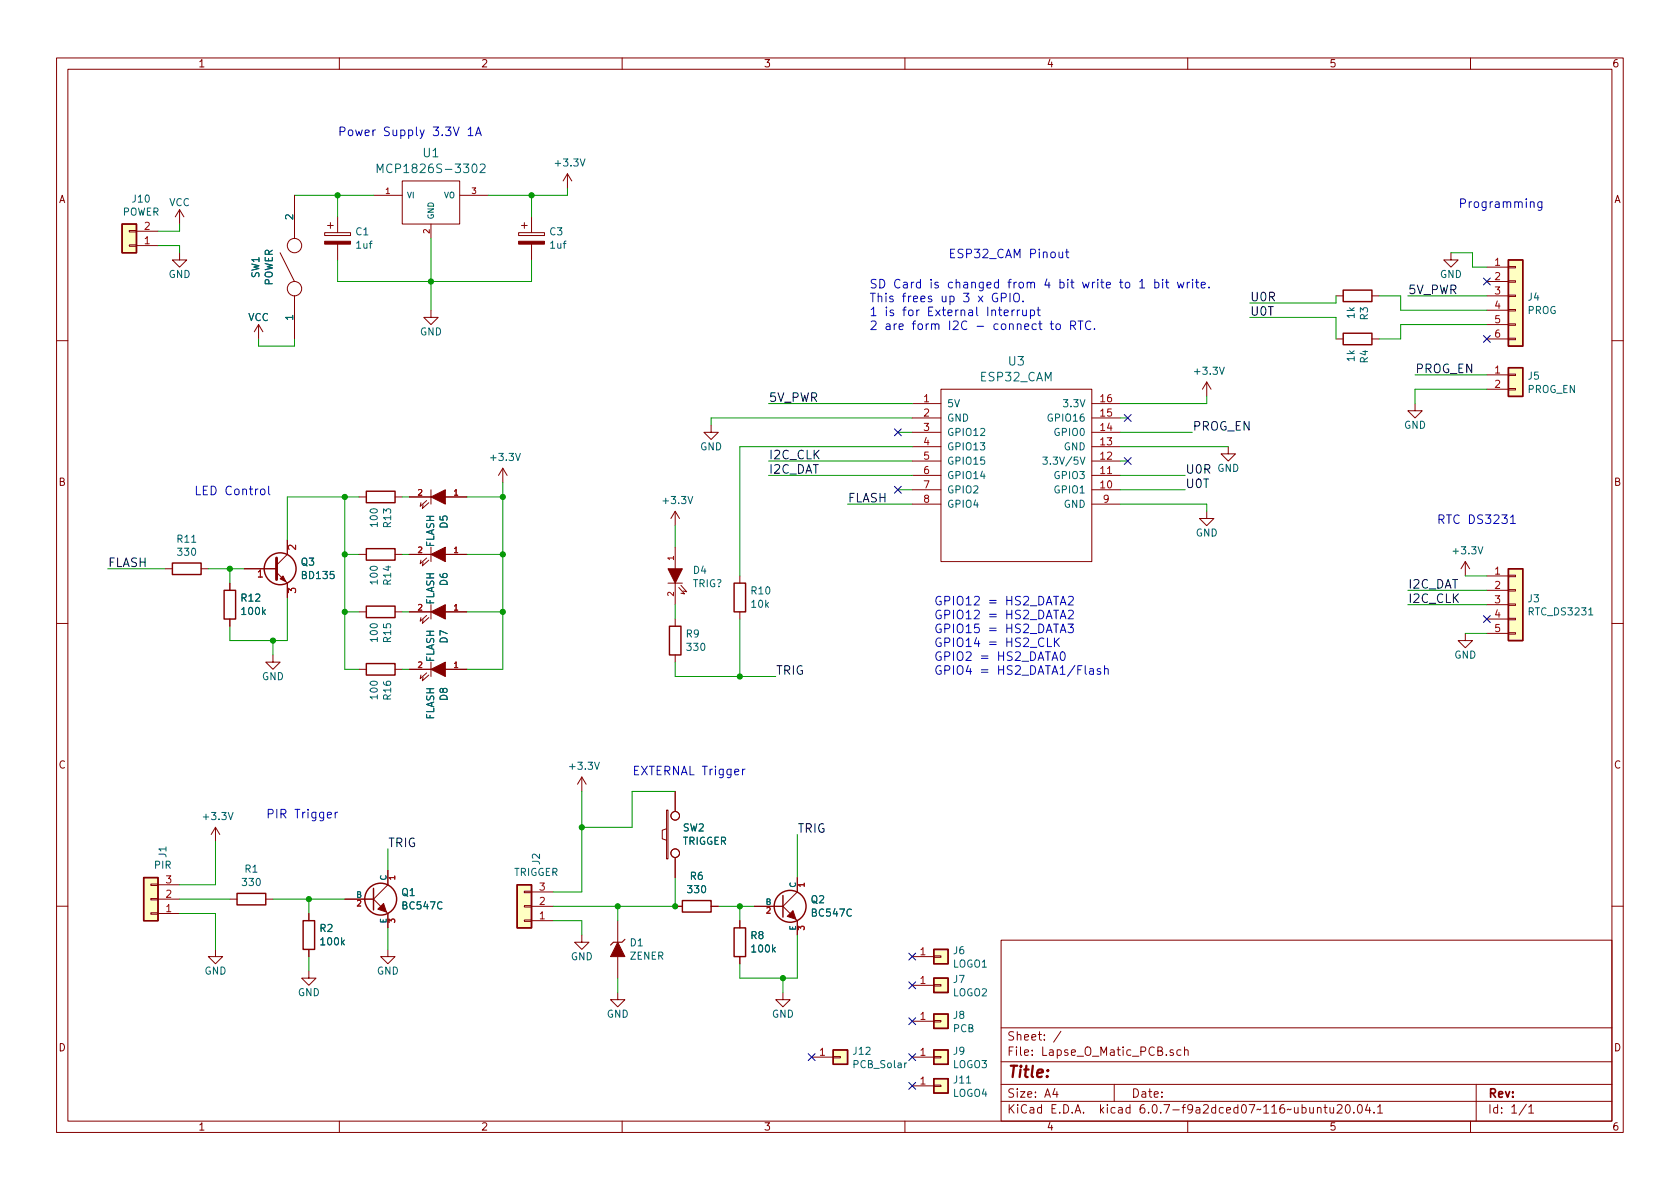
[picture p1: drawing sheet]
<svg xmlns="http://www.w3.org/2000/svg" width="297mm" height="210mm" viewBox="0 0 297 210" stroke-linecap="round" stroke-linejoin="round" font-family="sans-serif">
<g fill="none" stroke="#840000" stroke-width=".18">
<path d="M10 10.2h277v190.1h-277zM12 12.2h273v186.1h-273zM60 10.2v2M110 10.2v2M160 10.2v2M210 10.2v2M260 10.2v2M31.7 37.1l-.7 1.2M31.7 37.1v2.5M31.7 37.1l.8 1.2M52.1 34.5v7.7M57.9 39.9h1"/>
<path d="M58.4 39.4v1M59.7 38.3v2.8M66 34.5h5.1M71.1 32h10.2v7.6h-10.2zM76.2 39.6v2.6M81.3 34.5h5.1M92.2 39.9h1M92.7 39.4v1M94 38.3v2.8M100.3 30.7l-.7 1.3M100.3 30.7v2.6M100.3 30.7l.8 1.3"/>
<path d="M22.9 40.8h1.2v.2h-1.2zM22.9 43.3h1.2v.3h-1.2zM24.1 43.4h3.8M24.1 40.9h3.8M31.7 44.7v1.3h1.3l-1.3 1.2-1.2-1.2h1.2M45.7 57.4l-.7 1.3M45.7 57.4v2.5M45.7 57.4l.8 1.3M49.5 44.7l2.6 5.1M52.1 52.3v7.6M57.4 41.1h4.6v.6h-4.6zM59.7 43.2v2.8"/>
<path d="M76.2 54.9v1.2h1.3l-1.3 1.3-1.3-1.3h1.3M91.7 41.1h4.6v.6h-4.6zM94 43.2v2.8M236.2 52.3h1.3M236.2 59.9h1.3M242.6 52.3h1.2M242.6 59.9h1.2M256.5 44.7v1.3h1.3l-1.3 1.2-1.2-1.2h1.2M262.9 52.3h3.8M262.9 59.9h3.8M262.9 47.2h3.8M262.9 49.8h3.8"/>
<path d="M262.9 54.9h3.8M262.9 57.4h3.8M266.7 59.8h1.3v.3h-1.3zM266.7 57.3h1.3v.2h-1.3zM266.7 54.7h1.3v.3h-1.3zM266.7 52.2h1.3v.2h-1.3zM266.7 49.7h1.3v.2h-1.3zM266.7 47.1h1.3v.3h-1.3zM10 60.2h2M125.7 75.2v1.2h1.3l-1.3 1.3-1.2-1.3h1.2M161.3 71.4h5.1M161.3 79h5.1"/>
<path d="M161.3 76.4h5.1M161.3 73.9h5.1M166.4 68.8h26.6v30.5h-26.6zM193 71.4h5.1M193 79h5.1M193 76.4h5.1M193 73.9h5.1M213.4 67.6l-.8 1.2M213.4 67.6v2.5M213.4 67.6l.7 1.2M217.2 79v1.3h1.2l-1.2 1.2-1.3-1.2h1.3M250.2 71.4v1.2h1.3l-1.3 1.3-1.3-1.3h1.3"/>
<path d="M262.9 66.3h3.8M262.9 68.8h3.8M266.7 68.7h1.3v.3h-1.3zM266.7 66.2h1.3v.2h-1.3zM285 60.2h2M50.8 95.5v2.5l-1.9 1.9M63.5 98h1.3M63.5 87.9h1.3M69.8 98h1.3M69.8 87.9h1.3M72.4 98h3.8M72.4 87.9h3.8"/>
<path d="M75.4 88.5l-1.1 1 .1-.6M75.4 98.7l-1.1 1 .1-.6M75.8 88.9l-1.1 1 .1-.6M75.8 99.1l-1.1 1 .1-.7M76.2 86.6v2.5M76.2 96.8v2.5M78.7 98h3.8M78.7 87.9h3.8M88.9 82.8l-.8 1.3M88.9 82.8v2.5M88.9 82.8l.8 1.3M119.4 90.4v2.6"/>
<path d="M119.4 96.8v3.8M119.4 90.4l-.8 1.3M119.4 90.4l.7 1.3M161.3 86.6h5.1M161.3 84.1h5.1M161.3 81.5h5.1M161.3 89.1h5.1M193 86.6h5.1M193 84.1h5.1M193 81.5h5.1M193 89.1h5.1M213.4 90.4v1.3h1.2l-1.2 1.3-1.3-1.3h1.3"/>
<path d="M259.1 99.3l-.8 1.3M259.1 99.3v2.5M259.1 99.3l.7 1.3M10 110.2h2M29.2 100.6h1.3M35.6 100.6h1.2M40.6 103.1v1.3M40.6 109.5v1.2M43.2 100.6h5.7M48.3 115.8v1.3h1.2l-1.2 1.3-1.3-1.3h1.3M48.9 101.2l1.9 1.9v2.6M63.5 118.4h1.3"/>
<path d="M63.5 108.2h1.3M69.8 118.4h1.3M69.8 108.2h1.3M72.4 118.4h3.8M72.4 108.2h3.8M75.4 119l-1.1 1 .1-.6M75.4 108.8l-1.1 1 .1-.6M75.8 119.4l-1.1 1 .1-.6M75.8 109.2l-1.1 1 .1-.6M76.2 106.9v2.6M76.2 117.1v2.5M78.7 118.4h3.8"/>
<path d="M78.7 108.2h3.8M118.1 103.1h2.5M119.4 103.1v3.8M119.4 109.5v1.2M119.4 115.8v1.3M120 103.9l1 1.1-.6-.1M120.4 103.5l1 1.1-.6-.1M130.8 101.8v1.3M130.8 108.2v1.3M259.1 112v1.3h1.2l-1.2 1.2-1.3-1.2h1.3M262.9 101.8h3.8M262.9 104.4h3.8"/>
<path d="M262.9 106.9h3.8M262.9 109.5h3.8M262.9 112h3.8M266.7 111.9h1.3v.2h-1.3zM266.7 109.3h1.3v.3h-1.3zM266.7 106.8h1.3v.3h-1.3zM266.7 104.3h1.3v.2h-1.3zM266.7 101.7h1.3v.3h-1.3zM285 110.2h2M102.9 137.4l-.8 1.3M102.9 137.4v2.5M102.9 137.4l.7 1.3"/>
<path d="M119.4 139.9v3.6M26.7 156.3h1.2v.3h-1.2zM26.7 158.9h1.2v.2h-1.2zM27.9 159h3.8M27.9 156.5h3.8M38.1 146.3l-.8 1.3M38.1 146.3v2.5M38.1 146.3l.8 1.3M40.6 159h1.3M47 159h1.3M61 159h5M66 159l1.3 1.3"/>
<path d="M68.6 153.9v2.6l-2.6 2.5M92.7 157.6h1.3v.3h-1.3zM94 157.7h3.8M117.9 143.3h.2v8.6h-.2zM117.9 146.6l-.8 .2v1.5l.8 .3M119.4 151.6v3.6M141 155.2v2.5l-2.6 2.6M10 160.2h2M26.7 161.4h1.2v.3h-1.2zM27.9 161.5h3.8M38.1 167.9v1.3h1.3l-1.3 1.2-1.3-1.2h1.3M54.6 171.7v1.3h1.3l-1.3 1.2-1.3-1.2h1.3"/>
<path d="M54.6 161.5v1.3M54.6 167.9v1.3M68.3 161.3l.3 .2v2.6M68.6 167.9v1.3h1.2l-1.2 1.2-1.3-1.2h1.3M92.7 160.1h1.3v.3h-1.3zM92.7 162.7h1.3v.2h-1.3zM94 160.3h3.8M94 162.8h3.8M102.9 165.3v1.3h1.2l-1.2 1.3-1.3-1.3h1.3M109.2 175.5v1.3h1.3l-1.3 1.2-1.3-1.2h1.3M109.2 162.8v3.8M109.2 169.2v3.8"/>
<path d="M119.4 160.3h1.2M125.7 160.3h1.3M130.8 162.8v1.3M130.8 169.2v1.2M133.3 160.3h5.1M138.4 175.5v1.3h1.3l-1.3 1.2-1.2-1.2h1.2M138.4 160.3l1.3 1.2M140.7 162.6l.3 .2v2.5M161.3 169.2h3.8M161.3 174.2h3.8M165.1 169h1.3v.3h-1.3zM165.1 174.1h1.3v.3h-1.3z"/>
<path d="M177 166.3h108v32h-108zM285 160.2h2M60 198.3v2M110 198.3v2M143.5 186.9h3.8M147.3 186.8h1.3v.3h-1.3zM160 198.3v2M161.3 186.9h3.8M161.3 192h3.8M161.3 180.6h3.8M165.1 191.9h1.3v.2h-1.3zM165.1 186.8h1.3v.3h-1.3z"/>
<path d="M165.1 180.5h1.3v.2h-1.3zM177 194.8h108M177 191.8h108M177 187.8h108M177 181.8h108M186.5 192.5l-.4 1h1M186.9 193v1M187.6 182.4l-1.3 1.9M197 191.8v3M207.4 185.7l-.3-.1-.2 .2v.3l.5 .1v.4h-.5M208.8 185.7l-.4-.1-.3 .3v.4l.1 .3h.6M209.4 185.8l.2-.2 .4 .1 .1 .9"/>
<path d="M209.4 185.1v1.5M210 198.3v2M232.9 196l.2-.2 .4 .1 .1 .9M232.9 195.8v1M234.1 195.8h.5M234.3 195.3v1.3l.3 .2M235.1 195.8l.1 1h.4l.2-.1M235.8 195.8v1M236.4 195.5l.6-.2 .2 .2 .1 .3-.9 1h.9M238.1 195.4l.1-.1a.81 .81 0 0 1 .6 .7 .81 .81 0 0 1-.3 .8h-.1a.81 .81 0 0 1-.6-.6 .81 .81 0 0 1 .3-.8zM239.4 196.7v.1M240.2 195.4l.2-.1a.81 .81 0 0 1 .5 .7 .81 .81 0 0 1-.3 .8h-.1a.81 .81 0 0 1-.6-.6 .81 .81 0 0 1 .3-.8z"/>
<path d="M241.8 195.3l-.4 1h1M242.1 195.8v1M242.9 196.7v.1M243.6 195.8l.4-.5v1.5M243.6 196.8h.8M260 198.3v2M261 191.8v6.5M269.9 195.3l-1.3 1.9M270.3 195.8l.4-.5v1.5M270.3 196.8h.9"/>
<circle cx="52.1" cy="43.4" r="1.27"/>
<circle cx="52.1" cy="51" r="1.27"/>
<circle cx="119.4" cy="144.3" r=".76"/>
<circle cx="119.4" cy="150.9" r=".76"/>
</g>
<g fill="#ffffc2" stroke="#ffffc2" stroke-width=".18">
<path d="M147.3 185.7h2.6v2.5h-2.6z"/>
<path d="M165.1 190.7h2.5v2.6h-2.5z"/>
<path d="M165.1 185.7h2.5v2.5h-2.5z"/>
<path d="M165.1 167.9h2.5v2.5h-2.5z"/>
<path d="M165.1 179.3h2.5v2.6h-2.5z"/>
<path d="M165.1 173h2.5v2.5h-2.5z"/>
<path d="M266.7 46h2.5v15.2h-2.5z"/>
<path d="M266.7 65h2.5v5.1h-2.5z"/>
<path d="M91.4 156.5h2.6v7.6h-2.6z"/>
<path d="M266.7 100.6h2.5v12.7h-2.5z"/>
<path d="M25.4 155.2h2.5v7.6h-2.5z"/>
<path d="M21.6 39.6h2.5v5.1h-2.5z"/>
</g>
<g fill="none" stroke="#840000" stroke-width=".25">
<path d="M21.6 39.6h2.5v5.1h-2.5zM237.5 51.3h5.1v2h-5.1zM237.5 58.9h5.1v2.1h-5.1zM266.7 46h2.5v15.2h-2.5zM266.7 65h2.5v5.1h-2.5zM30.5 99.6h5.1v2h-5.1zM64.8 97h5v2.1h-5zM64.8 86.9h5v2h-5zM39.6 104.4h2.1v5.1h-2.1zM64.8 107.2h5v2h-5zM64.8 117.3h5v2.1h-5zM118.4 110.7h2v5.1h-2z"/>
<path d="M129.8 103.1h2v5.1h-2zM266.7 100.6h2.5v12.7h-2.5zM25.4 155.2h2.5v7.6h-2.5zM41.9 158h5.1v2h-5.1zM66 157.1v3.8M91.4 156.5h2.6v7.6h-2.6zM120.6 159.3h5.1v2h-5.1zM138.4 158.4v3.8M53.6 162.8h2v5.1h-2zM129.8 164.1h2v5.1h-2zM165.1 167.9h2.5v2.5h-2.5zM165.1 179.3h2.5v2.6h-2.5z"/>
<path d="M165.1 173h2.5v2.5h-2.5zM147.3 185.7h2.6v2.5h-2.6zM165.1 190.7h2.5v2.6h-2.5zM165.1 185.7h2.5v2.5h-2.5z"/>
<circle cx="49.5" cy="100.6" r="2.82"/>
<circle cx="67.3" cy="159" r="2.82"/>
<circle cx="139.7" cy="160.3" r="2.82"/>
</g>
<path d="M110.5 166.1l-.5 .5h-1.5l-.6 .5" fill="none" stroke="#840000" stroke-width=".2"/>
<g fill="#840000" stroke="#840000" stroke-width=".18">
<path d="M109.2 166.6l1.3 2.6h-2.6z"/>
<path d="M76.2 118.4l2.5-1.3v2.5z"/>
<path d="M57.4 42.7h4.6v.5h-4.6z"/>
<path d="M91.7 42.7h4.6v.5h-4.6z"/>
<path d="M139.2 162l1-1 .5 1.6z"/>
<path d="M76.2 87.9l2.5-1.3v2.5z"/>
<path d="M76.2 98l2.5-1.2v2.5z"/>
<path d="M118.1 100.6h2.5l-1.2 2.5z"/>
<path d="M49.5 102.4l.5-.6 .5 1.1z"/>
<path d="M76.2 108.2l2.5-1.3v2.6z"/>
<path d="M66.8 160.8l1-1 .5 1.5z"/>
</g>
<path d="M66.7 30.5v-1.5l.5 1.1 .5-1.1v1.5M84.9 29.1l.6-.1 .2 .1 .1 .3-1 1.1h1M184.4 80.8h.8l-.4 .5 .3 .1v.6l-.2 .1-.5-.1" fill="none" stroke="#006464" stroke-width=".18"/>
<path d="M48.9 98.7v3.8" fill="none" stroke="#840000" stroke-width=".51"/>
<g fill="none" stroke="#0000c2" stroke-width=".18">
<path d="M82.8 22.9l.4-.4v1.5M82.8 24h.8M84.1 24l.5-1.5 .5 1.5M84.2 23.6h.7M270.6 35.8l.2-.1h.4v1M272.6 35.7v1.2l-.3 .3-.3-.1M272.6 35.7h-.4l-.3 .3v.4l.1 .2h.6M177 52.7l.8-.1 .1-.2-.1-.4-.2-.1h-.6v1.5M177.5 55.3l.8-.1-.1-.3-.4-.1-.3 .2 .1 .8h.6M178.6 51.9v1.5M178.9 54.8v1M179.4 54.8l-.3 .1-.2 .2"/>
<path d="M179.4 51.9a.51 .51 0 0 1 .6 0 .51 .51 0 0 1 .2 .5v.5a.51 .51 0 0 1-.5 .5 .51 .51 0 0 1-.5-.5v-.5zM179.9 54.8v1M180.3 54.8l-.3 .1-.1 .2M180.8 54.8l.1 1h.4l.2-.1M180.9 53.2v.2M181.5 54.8v1M182.2 54.9l.4-.1 .3 .3v.4l-.1 .3h-.6M182.2 54.8v1.5M183.4 54.8h.5M183.6 54.3v1.3l.3 .2M185.7 57.3h.6M185.9 56.8v1.3l.4 .2"/>
<path d="M186.8 57.3h.4l.3 .3v.4l-.3 .3-.4-.1-.1-.2v-.4zM187.2 44.6l.1 .9 .4 .1 .2-.2M187.9 44.6v1M188.4 44.6h.6M188.6 44.1v1.3l.4 .2M189.3 57.6l.7-.1 .2-.2-.1-.4-.2-.1h-.6v1.5M189.7 57.6l.5 .7M190.6 56.8h.9M191 56.8v1.5M192.9 56.9a.61 .61 0 0 0-.8 0 .61 .61 0 0 0-.2 .7 .57 .57 0 0 0 .3 .6 .57 .57 0 0 0 .7-.1M193.5 58.1v.2M201.5 49.8l.4-.4v1.5"/>
<path d="M201.5 50.9h.9M204.2 50l.4-.1 .3 .3v.4l-.1 .2h-.6M204.2 49.4v1.5M205.6 49.4v.1M205.6 49.9v1M206.1 49.9h.6M206.3 49.4v1.3l.4 .2M208.2 49.9l.3 1 .3-.7 .2 .7 .3-1M209.9 49.9v1M210.4 49.9l-.3 .1-.2 .2M210.9 49.4v.1M210.9 49.9v1"/>
<path d="M211.4 49.9h.5M211.6 49.4v1.3l.3 .2M212.4 50.4l.7-.1-.1-.3-.4-.1-.2 .2 .1 .7h.5M213.8 50.8v.1M46.2 86.5h.4l.2 .3v.4l-.2 .3-.4-.1-.1-.2v-.4zM47.5 86v1.3l.2 .2M267.1 91.5l.4-.5v1.6M267.1 92.6h.8M185.2 112.8v1.5h.7M186 116.8l.5-1.5 .5 1.5M186.1 116.4h.8M186.4 112.8v1.5"/>
<path d="M186.7 113.5l.6 .8M187.3 112.8l-.9 .9M187.5 107l.5-1.5 .5 1.5M187.5 109.4l.5-1.5 .5 1.5M187.5 111.9l.5-1.5 .5 1.5M187.6 115.4l.2-.1a.83 .83 0 0 1 .6 .6 .83 .83 0 0 1-.3 .8l-.1 .1a.82 .82 0 0 1-.4-1.4zM187.6 106.5h.7M187.6 109h.7M187.6 111.4h.7M188.8 110.4h1l-.5 .5 .4 .2v.6l-.2 .2h-.4l-.3-.2M188.9 105.6l.6-.1 .2 .1 .1 .3-1 1.1h1M188.9 108.1l.6-.2 .2 .2 .1 .2-1 1.1h1"/>
<path d="M192.7 118.3h.6v.9M193.3 118.6l-.5 .1a.3 .3 0 0 0-.2 .3 .3 .3 0 0 0 .2 .2h.5M194.6 118.3l-.4-.1-.2 .2 .1 .3 .5 .1v.4h-.6M195.3 118.4l.2-.2 .4 .1v.9M195.3 117.7v1.5M131.3 136v1M131.7 136l-.3 .1-.1 .2M57.9 144.1l.7-.1-.1-.3-.4-.1-.2 .2 .1 .8h.5M59.3 143.6v1M59.7 143.6l-.3 .1-.1 .2"/>
</g>
<g fill="none" stroke="#009600" stroke-width=".18">
<path d="M31.7 39.6v1.3h-3.8M52.1 34.5h13.9M59.7 34.5v3.8M94 34.5v3.8M100.3 33.3v1.2h-13.9M27.9 43.4h3.8v1.3M45.7 59.9v1.3h6.4v-1.3M59.7 46v3.8h34.3v-3.8M76.2 42.2v12.7M221 56.1h15.2v3.8M236.2 52.3v1.3h-15.2M243.8 52.3h3.8v2.6h15.3"/>
<path d="M248.9 52.3h14M256.5 44.7h3.8v2.5h2.6M262.9 57.4h-15.3v2.5h-3.8M135.9 71.4h25.4M158.7 76.4h2.6M161.3 73.9h-35.6v1.3M161.3 79h-30.5v22.8M198.1 73.9h1.3M198.1 79h19.1M198.1 76.4h12.7M213.4 70.1v1.3h-15.3M250.2 66.3h12.7"/>
<path d="M262.9 68.8h-12.7v2.6M61 87.9v30.5h2.5M61 98h2.5M63.5 87.9h-12.7v7.6M71.1 87.9h1.3M71.1 98h1.3M82.5 87.9h6.4M82.5 98h6.4M88.9 85.3v33.1h-6.4M119.4 93v3.8M135.9 84.1h25.4M135.9 81.5h25.4"/>
<path d="M149.9 89.1h11.4M158.7 86.6h2.6M198.1 84.1h11.4M198.1 81.5h1.3M198.1 89.1h15.3v1.3M198.1 86.6h11.4M19 100.6h10.2M36.8 100.6h6.4M40.6 100.6v2.5M48.3 113.3v2.5M50.8 105.7v7.6h-10.2v-2.6M61 108.2h2.5"/>
<path d="M71.1 118.4h1.3M71.1 108.2h1.3M82.5 108.2h6.4M119.4 117.1v2.5h17.8M119.4 106.9v2.6M130.8 109.5v10.1M248.9 106.9h14M248.9 104.4h14M259.1 112h3.8M259.1 101.8h3.8M102.9 139.9v17.8h-5.1M119.4 139.9h-7.6v6.4h-8.9"/>
<path d="M31.7 159h8.9M38.1 148.8v7.7h-6.4M48.3 159h12.7M54.6 159v2.5M68.6 150.1v3.8M119.4 155.2v5.1h-21.6M141 147.6v7.6M31.7 161.5h6.4v6.4M54.6 169.2v2.5M68.6 164.1v3.8M97.8 162.8h5.1v2.5M109.2 160.3v2.5"/>
<path d="M109.2 173v2.5M127 160.3h6.3M130.8 160.3v2.5M138.4 173v2.5M141 165.3v7.7h-10.2v-2.6"/>
</g>
<g fill="none" stroke="#000084" stroke-width=".18">
<path d="M262.3 49.2l1.2 1.2M262.3 59.3l1.2 1.2M263.5 49.2l-1.2 1.2M263.5 59.3l-1.2 1.2M158.1 75.8l1.3 1.3M159.4 75.8l-1.3 1.3M198.8 73.3l1.2 1.2M200 73.3l-1.2 1.2M158.1 86l1.3 1.2M159.4 86l-1.3 1.2M198.8 80.9l1.2 1.2M200 80.9l-1.2 1.2"/>
<path d="M262.3 108.9l1.2 1.2M263.5 108.9l-1.2 1.2M160.7 168.5l1.2 1.3M160.7 173.6l1.2 1.2M160.7 180l1.2 1.2M161.9 168.5l-1.2 1.3M161.9 173.6l-1.2 1.2M161.9 180l-1.2 1.2M142.9 186.3l1.2 1.2M144.1 186.3l-1.2 1.2M160.7 191.4l1.2 1.2M160.7 186.3l1.2 1.2"/>
<path d="M161.9 191.4l-1.2 1.2M161.9 186.3l-1.2 1.2"/>
</g>
<g fill="#009600" stroke="#009600" stroke-width=".18">
<circle cx="61" cy="108.2" r=".46"/>
<circle cx="48.3" cy="113.3" r=".46"/>
<circle cx="54.6" cy="159" r=".46"/>
<circle cx="109.2" cy="160.3" r=".46"/>
<circle cx="102.9" cy="146.3" r=".46"/>
<circle cx="130.8" cy="160.3" r=".46"/>
<circle cx="119.4" cy="160.3" r=".46"/>
<circle cx="138.4" cy="173" r=".46"/>
<circle cx="40.6" cy="100.6" r=".46"/>
<circle cx="88.9" cy="108.2" r=".46"/>
<circle cx="61" cy="87.9" r=".46"/>
<circle cx="61" cy="98" r=".46"/>
<circle cx="88.9" cy="98" r=".46"/>
<circle cx="88.9" cy="87.9" r=".46"/>
<circle cx="94" cy="34.5" r=".46"/>
<circle cx="130.8" cy="119.6" r=".46"/>
<circle cx="59.7" cy="34.5" r=".46"/>
<circle cx="76.2" cy="49.8" r=".46"/>
</g>
<text font-size="2.8" fill="#840000" x="178" y="190.6">Title:</text>
<g font-size="2.1" fill="#0000c2">
<text x="59.7" y="24.1">Power Supply 3.3V 1A</text>
<text x="257.8" y="36.8">Programming</text>
<text x="167.6" y="45.7">ESP32_CAM Pinout</text>
<text x="153.7" y="51">SD Card is changed from 4 bit write to 1 bit write.</text>
<text x="153.7" y="53.4">This frees up 3 x GPIO.</text>
<text x="153.7" y="55.9">1 is for External Interrupt</text>
<text x="153.7" y="58.4">2 are form I2C - connect to RTC.</text>
<text x="34.3" y="87.6">LED Control</text>
<text x="254" y="92.6">RTC DS3231</text>
<text x="165.1" y="107">GPIO12 = HS2_DATA2</text>
<text x="165.1" y="109.5">GPIO12 = HS2_DATA2</text>
<text x="165.1" y="112">GPIO15 = HS2_DATA3</text>
<text x="165.1" y="114.4">GPIO14 = HS2_CLK</text>
<text x="165.1" y="116.9">GPIO2 = HS2_DATA0</text>
<text x="165.1" y="119.3">GPIO4 = HS2_DATA1/Flash</text>
<text x="111.8" y="137.1">EXTERNAL Trigger</text>
<text x="47" y="144.7">PIR Trigger</text>
</g>
<g font-size="2.1" fill="#006464">
<text x="74.8" y="27.8">U1</text>
<text x="68.1" y="30.6">MCP1826S-3302</text>
<text x="178.3" y="64.6">U3</text>
<text x="173.4" y="67.4">ESP32_CAM</text>
</g>
<g font-size="2.1" fill="#0f0f0f">
<text x="221" y="53.3">U0R</text>
<text x="248.9" y="52">5V_PWR</text>
<text x="221" y="55.8">U0T</text>
<text x="250.2" y="66">PROG_EN</text>
<text x="135.9" y="71.1">5V_PWR</text>
<text x="210.8" y="76.1">PROG_EN</text>
<text x="135.9" y="81.2">I2C_CLK</text>
<text x="135.9" y="83.8">I2C_DAT</text>
<text x="209.5" y="83.8">U0R</text>
<text x="149.9" y="88.8">FLASH</text>
<text x="209.5" y="86.3">U0T</text>
<text x="19" y="100.3">FLASH</text>
<text x="248.9" y="104.1">I2C_DAT</text>
<text x="248.9" y="106.6">I2C_CLK</text>
<text x="137.2" y="119.3">TRIG</text>
<text x="68.6" y="149.8">TRIG</text>
<text x="141" y="147.3">TRIG</text>
</g>
<g font-size="2.1" fill="#840000">
<text x="178" y="184">Sheet: /</text>
<text x="178" y="186.7">File: Lapse_O_Matic_PCB.sch</text>
<text x="178" y="196.9">KiCad E.D.A. kicad 6.0.7-f9a2dced07~116~ubuntu20.04.1</text>
<text x="178" y="194.1">Size: A4</text>
<text x="200" y="194.1">Date:</text>
<text x="263" y="194.1">Rev:</text>
<text x="263" y="196.9">Id: 1/1</text>
</g>
<g font-size="1.8" fill="#840000">
<text x="35" y="11.9">1</text>
<text x="85" y="11.9">2</text>
<text x="135" y="11.9">3</text>
<text x="185" y="11.9">4</text>
<text x="235" y="11.9">5</text>
<text x="285" y="11.9">6</text>
<text x="10.3" y="35.9">A</text>
<text x="285.3" y="35.9">A</text>
<text x="10.3" y="85.9">B</text>
<text x="285.3" y="85.9">B</text>
<text x="10.3" y="135.9">C</text>
<text x="285.3" y="135.9">C</text>
<text x="10.3" y="185.9">D</text>
<text x="285.3" y="185.9">D</text>
<text x="35" y="199.9">1</text>
<text x="85" y="199.9">2</text>
<text x="135" y="199.9">3</text>
<text x="185" y="199.9">4</text>
<text x="235" y="199.9">5</text>
<text x="285" y="199.9">6</text>
</g>
<g font-size="1.8" fill="#006464">
<text x="98.4" y="29.4">+3.3V</text>
<text x="23.5" y="35.8">J10</text>
<text x="21.6" y="38.1">POWER</text>
<text x="29.9" y="36.4">VCC</text>
<text x="51.8" y="38.8" transform="rotate(-90 51.8 38.8)">2</text>
<text x="62.9" y="41.6">C1</text>
<text x="97.2" y="41.6">C3</text>
<text x="63" y="44">1uf</text>
<text x="97.3" y="44">1uf</text>
<text x="29.8" y="49.1">GND</text>
<text x="45.8" y="49.2" transform="rotate(-90 45.8 49.2)">SW1</text>
<text x="48.2" y="50.6" transform="rotate(-90 48.2 50.6)">POWER</text>
<text x="254.6" y="49.1">GND</text>
<text x="270.2" y="53.2">J4</text>
<text x="43.9" y="56.8">VCC</text>
<text x="51.8" y="56.6" transform="rotate(-90 51.8 56.6)">1</text>
<text x="74.2" y="59.3">GND</text>
<text x="239.5" y="56.3" transform="rotate(-90 239.5 56.3)">1k</text>
<text x="241.9" y="56.5" transform="rotate(-90 241.9 56.5)">R3</text>
<text x="270" y="55.5">PROG</text>
<text x="239.5" y="63.9" transform="rotate(-90 239.5 63.9)">1k</text>
<text x="241.9" y="64.2" transform="rotate(-90 241.9 64.2)">R4</text>
<text x="211.4" y="66.3">+3.3V</text>
<text x="270.1" y="69.5">PROG_EN</text>
<text x="270.2" y="67.1">J5</text>
<text x="167.4" y="72">5V</text>
<text x="167.4" y="74.5">GND</text>
<text x="167.4" y="77.1">GPIO12</text>
<text x="185.6" y="74.5">GPIO16</text>
<text x="186.6" y="77.1">GPIO0</text>
<text x="188.4" y="72">3.3V</text>
<text x="248.2" y="75.8">GND</text>
<text x="86.9" y="81.5">+3.3V</text>
<text x="123.8" y="79.6">GND</text>
<text x="167.4" y="79.6">GPIO13</text>
<text x="167.4" y="82.2">GPIO15</text>
<text x="185.7" y="82.2">3.3V/5V</text>
<text x="188.1" y="79.6">GND</text>
<text x="215.2" y="83.4">GND</text>
<text x="117.4" y="89.1">+3.3V</text>
<text x="167.4" y="84.7">GPIO14</text>
<text x="167.4" y="87.2">GPIO2</text>
<text x="167.4" y="89.8">GPIO4</text>
<text x="186.6" y="87.2">GPIO1</text>
<text x="186.6" y="84.7">GPIO3</text>
<text x="188.1" y="89.8">GND</text>
<text x="31.4" y="96">R11</text>
<text x="66.8" y="93" transform="rotate(-90 66.8 93)">100</text>
<text x="69.1" y="93.2" transform="rotate(-90 69.1 93.2)">R13</text>
<text x="79.1" y="93.4" transform="rotate(-90 79.1 93.4)">D5</text>
<text x="211.4" y="94.9">GND</text>
<text x="31.5" y="98.3">330</text>
<text x="53.3" y="100">Q3</text>
<text x="76.8" y="96.8" transform="rotate(-90 76.8 96.8)">FLASH</text>
<text x="122.6" y="101.5">D4</text>
<text x="257.1" y="98">+3.3V</text>
<text x="42.7" y="106.4">R12</text>
<text x="53.5" y="102.4">BD135</text>
<text x="66.8" y="103.2" transform="rotate(-90 66.8 103.2)">100</text>
<text x="69.1" y="103.4" transform="rotate(-90 69.1 103.4)">R14</text>
<text x="76.8" y="107" transform="rotate(-90 76.8 107)">FLASH</text>
<text x="79.1" y="103.5" transform="rotate(-90 79.1 103.5)">D6</text>
<text x="122.5" y="103.8">TRIG?</text>
<text x="132.9" y="105.1">R10</text>
<text x="132.9" y="107.5">10k</text>
<text x="270.2" y="106.5">J3</text>
<text x="42.9" y="108.7">100k</text>
<text x="66.8" y="113.3" transform="rotate(-90 66.8 113.3)">100</text>
<text x="69.1" y="113.5" transform="rotate(-90 69.1 113.5)">R15</text>
<text x="79.1" y="113.7" transform="rotate(-90 79.1 113.7)">D7</text>
<text x="121.3" y="112.7">R9</text>
<text x="270.5" y="108.8">RTC_DS3231</text>
<text x="76.8" y="117.1" transform="rotate(-90 76.8 117.1)">FLASH</text>
<text x="121.6" y="115.1">330</text>
<text x="257.1" y="116.5">GND</text>
<text x="46.3" y="120.3">GND</text>
<text x="66.8" y="123.5" transform="rotate(-90 66.8 123.5)">100</text>
<text x="69.1" y="123.7" transform="rotate(-90 69.1 123.7)">R16</text>
<text x="79.1" y="123.9" transform="rotate(-90 79.1 123.9)">D8</text>
<text x="76.8" y="127.3" transform="rotate(-90 76.8 127.3)">FLASH</text>
<text x="100.9" y="136.1">+3.3V</text>
<text x="36.1" y="145">+3.3V</text>
<text x="120.6" y="149.4">TRIGGER</text>
<text x="120.7" y="147">SW2</text>
<text x="27.3" y="153.6">PIR</text>
<text x="29.4" y="151.6" transform="rotate(-90 29.4 151.6)">J1</text>
<text x="43.3" y="154.3">R1</text>
<text x="90.8" y="154.9">TRIGGER</text>
<text x="95.5" y="152.9" transform="rotate(-90 95.5 152.9)">J2</text>
<text x="122.1" y="155.6">R6</text>
<text x="43" y="156.7">330</text>
<text x="71" y="158.4">Q1</text>
<text x="71.3" y="160.8">BC547C</text>
<text x="121.7" y="157.9">330</text>
<text x="143.4" y="159.7">Q2</text>
<text x="56.6" y="164.8">R2</text>
<text x="56.8" y="167.2">100k</text>
<text x="111.4" y="167.3">D1</text>
<text x="132.8" y="166.1">R8</text>
<text x="143.7" y="162.1">BC547C</text>
<text x="36.1" y="172.3">GND</text>
<text x="66.6" y="172.3">GND</text>
<text x="100.9" y="169.8">GND</text>
<text x="111.4" y="169.7">ZENER</text>
<text x="133" y="168.4">100k</text>
<text x="168.5" y="171.1">LOGO1</text>
<text x="168.6" y="168.7">J6</text>
<text x="168.6" y="173.8">J7</text>
<text x="52.6" y="176.1">GND</text>
<text x="107.3" y="180">GND</text>
<text x="136.5" y="180">GND</text>
<text x="168.5" y="176.2">LOGO2</text>
<text x="168.5" y="182.5">PCB</text>
<text x="168.6" y="180.2">J8</text>
<text x="150.9" y="186.5">J12</text>
<text x="151" y="188.9">PCB_Solar</text>
<text x="168.5" y="188.9">LOGO3</text>
<text x="168.6" y="186.5">J9</text>
<text x="168.7" y="191.6">J11</text>
<text x="168.5" y="193.9">LOGO4</text>
</g>
<g font-size="1.8" fill="#a90000">
<text x="25.5" y="40.6">2</text>
<text x="25.5" y="43.2">1</text>
<text x="264.3" y="47">1</text>
<text x="264.3" y="49.5">2</text>
<text x="264.3" y="52.1">3</text>
<text x="264.3" y="54.6">4</text>
<text x="264.3" y="57.1">5</text>
<text x="264.3" y="59.7">6</text>
<text x="163.3" y="71.1">1</text>
<text x="194.6" y="71.1">16</text>
<text x="264.3" y="66">1</text>
<text x="264.3" y="68.6">2</text>
<text x="163.3" y="73.7">2</text>
<text x="163.3" y="76.2">3</text>
<text x="194.6" y="76.2">14</text>
<text x="194.6" y="73.7">15</text>
<text x="163.3" y="78.7">4</text>
<text x="163.3" y="81.3">5</text>
<text x="163.3" y="83.8">6</text>
<text x="194.6" y="83.8">11</text>
<text x="194.6" y="81.3">12</text>
<text x="194.6" y="78.7">13</text>
<text x="163.3" y="86.4">7</text>
<text x="163.3" y="88.9">8</text>
<text x="194.6" y="86.4">10</text>
<text x="195.1" y="88.9">9</text>
<text x="52.3" y="97.3" transform="rotate(-90 52.3 97.3)">2</text>
<text x="264.3" y="101.6">1</text>
<text x="45.5" y="102.1">1</text>
<text x="52.3" y="104.9" transform="rotate(-90 52.3 104.9)">3</text>
<text x="264.3" y="104.1">2</text>
<text x="264.3" y="106.7">3</text>
<text x="264.3" y="109.2">4</text>
<text x="264.3" y="111.8">5</text>
<text x="29.4" y="161.3">1</text>
<text x="29.4" y="158.7">2</text>
<text x="29.4" y="156.2">3</text>
<text x="95.4" y="160">2</text>
<text x="95.4" y="157.5">3</text>
<text x="95.4" y="162.6">1</text>
<text x="162.7" y="168.9">1</text>
<text x="162.7" y="174">1</text>
<text x="162.7" y="180.3">1</text>
<text x="144.9" y="186.7">1</text>
<text x="162.7" y="191.8">1</text>
<text x="162.7" y="186.7">1</text>
</g>
<g font-size="1.4" fill="#a90000">
<text x="68.2" y="34.3">1</text>
<text x="83.4" y="34.3">3</text>
<text x="75.9" y="41.3" transform="rotate(-90 75.9 41.3)">2</text>
<text x="73.9" y="87.6">2</text>
<text x="80.3" y="87.6">1</text>
<text x="73.9" y="97.8">2</text>
<text x="80.3" y="97.8">1</text>
<text x="119.1" y="99.1" transform="rotate(-90 119.1 99.1)">1</text>
<text x="73.9" y="107.9">2</text>
<text x="80.3" y="107.9">1</text>
<text x="119.1" y="105.4" transform="rotate(-90 119.1 105.4)">2</text>
<text x="73.9" y="118.1">2</text>
<text x="80.3" y="118.1">1</text>
<text x="69.8" y="155.6" transform="rotate(-90 69.8 155.6)">1</text>
<text x="63.1" y="160.3">2</text>
<text x="135.5" y="161.5">2</text>
<text x="142.2" y="156.9" transform="rotate(-90 142.2 156.9)">1</text>
<text x="69.8" y="163.2" transform="rotate(-90 69.8 163.2)">3</text>
<text x="142.2" y="164.5" transform="rotate(-90 142.2 164.5)">3</text>
</g>
<g font-size="1.4" fill="#006464">
<text x="71.9" y="35">VI</text>
<text x="78.5" y="35">VO</text>
<text x="76.7" y="38.9" transform="rotate(-90 76.7 38.9)">GND</text>
<text x="68.3" y="155.7" transform="rotate(-90 68.3 155.7)">C</text>
<text x="63" y="158.7">B</text>
<text x="135.4" y="160">B</text>
<text x="140.7" y="157" transform="rotate(-90 140.7 157)">C</text>
<text x="68.3" y="163.3" transform="rotate(-90 68.3 163.3)">E</text>
<text x="140.7" y="164.6" transform="rotate(-90 140.7 164.6)">E</text>
</g>
</svg>
